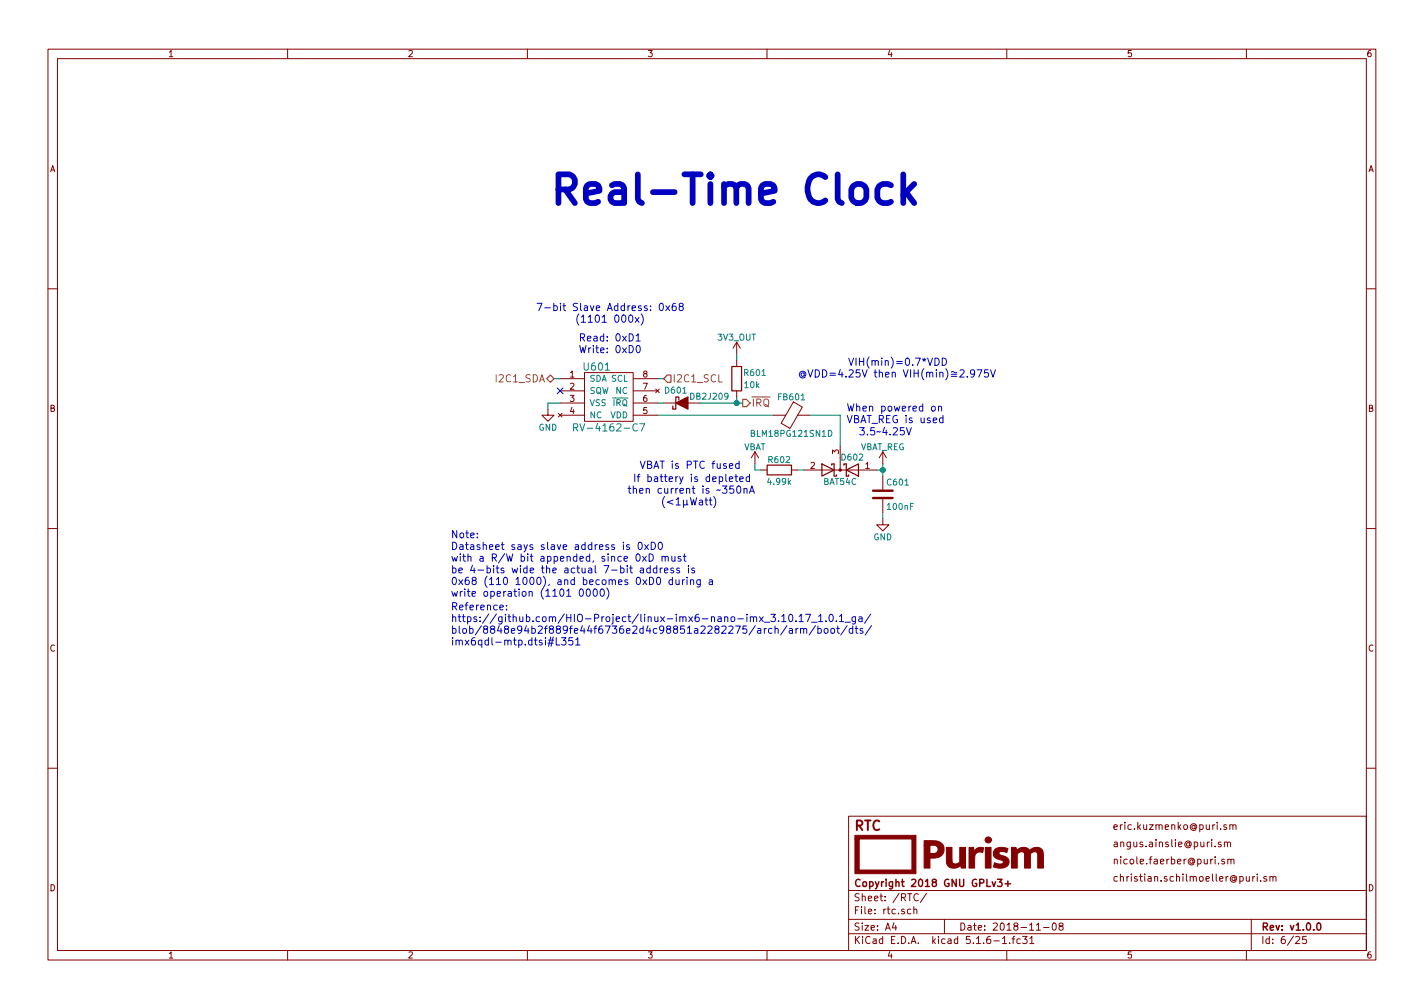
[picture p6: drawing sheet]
<svg xmlns="http://www.w3.org/2000/svg" width="297mm" height="210mm" viewBox="0 0 297 210" stroke-linecap="round" stroke-linejoin="round" font-family="sans-serif">
<g fill="none" stroke="#840000" stroke-width=".21">
<path d="M10 10.3h277v189.9h-277zM12 12.2h273v186.1h-273zM60 10.3v1.9M110 10.3v1.9M160 10.3v1.9M210 10.3v1.9M260 10.3v1.9M10 60.2h2M116.8 79h5.1M121.9 77.7h10.2v10.2h-10.2zM132.1 79h5.1M153.7 71.4l-.8 1.2"/>
<path d="M153.7 71.4v2.5M153.7 75.2v1.2M153.7 71.4l.7 1.2M285 60.2h2M114.3 85.3v1.3h1.3l-1.3 1.3-1.3-1.3h1.3M116.5 86.2l.7 .8M116.8 81.5h5.1M116.8 84.1h5.1M116.8 86.6h5.1M117.2 86.2l-.7 .8M132.1 81.5h5.1M132.1 84.1h5.1"/>
<path d="M132.1 86.6h5.1M136.8 81.1l.7 .8M137.5 81.1l-.7 .8M138.4 84.1h7.6M153.7 81.5v1.3M157.5 94.2l-.8 1.3M157.5 94.2v2.6M157.5 94.2l.7 1.3M158.7 98h1.3M161.3 86.6h2.6M165.1 98h1.3M165.5 83.8l1.9 1.1-2.6 4.5-1.9-1.1z"/>
<path d="M166.4 86.6h2.5M167.6 98h15.3M175.3 93v5M184.1 94.2l-.7 1.3M184.1 94.2v2.6M184.1 99.3v2.8M184.1 94.2l.8 1.3M10 110.3h2M184.1 108.2v1.3h1.3l-1.3 1.2-1.2-1.2h1.2M184.1 104.1v2.8M285 110.3h2M10 160.2h2"/>
<path d="M177 170.3h108v28h-108zM254.7 175.7l-.4-.1-.2 .2 .1 .3 .5 .1v.3h-.6M255.4 179.3l-.4-.1-.2 .2 .1 .2 .5 .2v.3h-.6M255.4 175.8l.2-.2 .4 .1 .1 .9M255.4 175.6v1M255.8 172.1l-.3-.1-.2 .2v.3l.5 .1v.3h-.5M256.1 175.8l.2-.2 .3 .1 .1 .9M256.1 179.3l.2-.1 .4 .1 .1 .9M256.1 179.2v1M256.5 172.2l.3-.2 .3 .1 .1 .9M256.5 172v1M256.8 179.4l.2-.2 .3 .1 .1 .9"/>
<path d="M257.2 172.2l.2-.2 .4 .1v.9M285 160.2h2M60 198.3v1.9M110 198.3v1.9M160 198.3v1.9M177 194.8h108M177 191.8h108M177 185.7h108M186.5 192.5l-.4 1h1M186.8 193v1M190 189.7l-.4-.1-.3 .3v.6l.3 .1 .4-.1M190.6 189.8l.2-.2 .4 .1 .1 .9"/>
<path d="M190.6 189.1v1.5M191.6 186.6a.71 .71 0 0 0-1 .4 .71 .71 0 0 0 .7 .9l.3-.1M193.3 186.3l-1.3 2M197 191.8v3M207.3 196.3h1.2M209.1 195.8l.4-.5v1.5M209.1 196.8h.9M210 198.3v1.9M210.6 196.7v.1M211.1 195.8h.6M211.7 195.3l-.4 .2v1.3M212.8 195.9l-.4-.1-.3 .3 .1 .6 .2 .1 .4-.1"/>
<path d="M213.3 195.3h.9l-.5 .6 .5 .1v.7l-.2 .1-.7-.1M214.8 195.8l.4-.5v1.5M214.8 196.8h.9M216.2 194h.8M217.7 193.5h1.1M219.6 192.7l.4-.2a.86 .86 0 0 1-.2 1.5l-.2-.1-.1-.4zM221.2 193.2l-.3-.3 .1-.2 .2-.2 .4 .1 .2 .2-.1 .2-.5 .2-.3 .3 .1 .4 .2 .1h.3l.3-.3-.1-.4-.2-.1M254.2 180.1v.1M260 198.3v1.9M261 191.8v6.5M261.3 182.8v1M261.7 182.8l-.4 .3"/>
<path d="M262.3 182.3v.2M262.3 182.8v1M263 183.7v.1M264.2 182.9l-.4-.1-.2 .2 .1 .3 .5 .1v.3h-.6M264.9 183l.2-.2 .4 .1v.9M264.9 182.8v1M265.5 183l.3-.2 .3 .1 .1 .9M270.3 195.5l.5-.2 .3 .5-.9 1h.9M272.5 195.3h-.7l-.1 .7h.7l.1 .2v.5l-.2 .1-.6-.1"/>
</g>
<path d="M207 183.9l.3 1 .4-1M208.1 183.4h.9l-.5 .6 .4 .1v.7l-.2 .1-.6-.1M209.7 184.3h1.1M210.2 183.8v1.1M274.9 192.6l.3-.1a.86 .86 0 0 1-.2 1.5 1 1 0 0 1-.1-1.4z" fill="none" stroke="#840000" stroke-width=".3"/>
<g fill="#840000" stroke="#840000" stroke-width=".21">
<path d="M178.3 174.2h12.8v8h-12.8v-7.2h.9v6.5h11v-6.5h-11.9z"/>
<path d="M197.4 176.8h1.2v2.6a.83 .83 0 0 0 .6 .8 .83 .83 0 0 0 1-.4v-3h1.2v4.3h-.9v-.2a.25 .25 0 0 0-.1-.3 .25 .25 0 0 0-.4 .2l-.6 .2-.7 .1a1.29 1.29 0 0 1-1.3-1.1z"/>
<path d="M207.5 177.2a2.7 2.7 0 0 1 2.6-.2 .6 .6 0 0 1-.1 .8l-.4-.1a.86 .86 0 0 0-1.2 .3l.3 .4 1 .3a1.27 1.27 0 0 1 .7 1.5 1.27 1.27 0 0 1-1.5 .9l-.9-.1-.8-.2 .2-.5a.21 .21 0 0 1 .1-.3 .21 .21 0 0 1 .2 .1l1.1 .1a.45 .45 0 0 0 .5-.4 .45 .45 0 0 0-.6-.4l-.9-.4a1.11 1.11 0 0 1-.3-1.8z"/>
<path d="M192.8 175.4h2a1.79 1.79 0 0 1 2.1 1.3 1.79 1.79 0 0 1-1.2 2.1l-1.7 .2v2.1h-1.2v-4.8h1.2v1.7h.4a.94 .94 0 0 0 1.3-.8 .94 .94 0 0 0-1.2-.9h-1.7z"/>
<path d="M202.1 176.8h.7a.37 .37 0 0 1 .4 .1 .37 .37 0 0 1-.1 .4l.1 .3a1.38 1.38 0 0 1 2-.7l-.2 .9-.6-.1a1.08 1.08 0 0 0-1.1 1.4v2h-1.2z"/>
<path d="M205.5 176.8h1.2v4.3h-1.2z"/>
<path d="M211 176.8h.9l.2 .5a1.8 1.8 0 0 1 2.7 .1l.6-.5 .6-.1a1.38 1.38 0 0 1 1.7 1.7v2.6h-1.2l-.1-3.1a.87 .87 0 0 0-1.5 .1v3h-1.2v-3.1a.86 .86 0 0 0-1.5 .2v2.9h-1.2z"/>
<circle cx="206.1" cy="175.2" r=".65"/>
<circle cx="175.3" cy="98" r=".25"/>
</g>
<path d="M152.7 76.4h2v5.1h-2zM141.6 83.4v-.6h-.6v2.5h-.7v-.6M160 97h5.1v2.1h-5.1zM171.4 96.8l2.6 1.2-2.6 1.3zM173.5 97v-.2h.5v2.5h.5v-.2M176 97v-.2h.5v2.5h.5v-.2M176.5 98l2.6-1.2v2.5z" fill="none" stroke="#840000" stroke-width=".25"/>
<path d="M119.7 89.2l.7-.1 .1-.2-.1-.4-.7-.1v1.5M120 89.2l.5 .7M133.5 88.4h1l-.7 1.5M172.8 89.8a.64 .64 0 0 1 .7 .6 .64 .64 0 0 1-.7 .6z" fill="none" stroke="#008484" stroke-width=".21"/>
<path d="M182.1 103.9h4.1M182.1 102.4h4.1" fill="none" stroke="#840000" stroke-width=".51"/>
<path d="M141 84.1l2.5-1.3v2.5z" fill="#840000" stroke="#840000" stroke-width=".25"/>
<g fill="none" stroke="#008400" stroke-width=".21">
<path d="M115.6 79h1.2M137.2 79h1.2M153.7 73.9v1.3M116.8 84.1h-2.5v1.2M137.2 84.1h1.2M137.2 86.6h24.1M146 84.1h8.9M153.7 82.8v1.3M157.5 96.8v1.2h1.2M166.4 98h1.2M168.9 86.6h6.4v6.4M182.9 98h1.2"/>
<path d="M184.1 96.8v2.5M184.1 106.9v1.3"/>
</g>
<path d="M114.8 78.2l.8 .8-.8 .8-.8-.8zM139.2 78.2h.8v1.6h-.8l-.8-.8zM154.9 83.3h.8l.8 .8-.8 .7h-.8z" fill="none" stroke="#848400" stroke-width=".25"/>
<g fill="none" stroke="#0000c2" stroke-width=".21">
<path d="M128.4 65.8l.2-.1a.81 .81 0 0 1 .5 .8 .81 .81 0 0 1-.5 .7l-.2-.1-.2-.5zM129.8 65.8l.2-.1a.81 .81 0 0 1 .6 .8 .81 .81 0 0 1-.6 .7l-.2-.1-.1-.5zM131.3 65.8l.2-.1a.81 .81 0 0 1 .5 .8 .81 .81 0 0 1-.5 .7l-.2-.1-.2-.5zM132.5 66.2l.8 1M132.7 70l.4-.4v1.5M132.7 71.1h.9M132.8 72.2l.2-.1a.83 .83 0 0 1 .6 .6 .83 .83 0 0 1-.3 .8l-.1 .1a.84 .84 0 0 1-.4-1.4zM133.3 66.2l-.8 1M133.7 65.5a1.7 1.7 0 0 1 0 2.3M137.7 63.4l.2-.1a.83 .83 0 0 1 .6 .6 .83 .83 0 0 1-.3 .8l-.2 .1a.84 .84 0 0 1-.3-1.4zM138.9 63.8l.8 1M139.7 63.8l-.8 1"/>
<path d="M140.9 63.3h-.4a1.04 1.04 0 0 0 0 1.5l.5-.2 .1-.5-.3-.3-.5 .1-.1 .2M141.9 63.9l-.2-.3v-.2l.2-.1 .5 .1v.4l-.5 .1-.2 .3v.3l.2 .3h.3l.3-.3v-.3l-.3-.3M190.4 76.1v.1M191 74.7h1l-.7 1.5M192.4 74.9l.4 .2 .3-.2M192.6 75.3l.2-.2 .2 .2M192.8 74.7v.4M193.5 74.7l.5 1.5 .5-1.5M195 74.7a.77 .77 0 0 1 .9 .8 .77 .77 0 0 1-.9 .7zM196.5 74.7a.77 .77 0 0 1 .9 .8 .77 .77 0 0 1-.9 .7zM200.3 77.3l.5-.2 .3 .5-.9 1.1h.9M201.8 78.5v.2"/>
<path d="M203.3 77.8l-.3 .3-.4-.1-.2-.2 .2-.6 .4-.1 .2 .2a1.06 1.06 0 0 1-.3 1.4h-.3M203.8 77.1h1l-.6 1.6M206.1 77.1h-.7l-.1 .7h.8l.1 .2-.1 .5-.2 .2-.6-.2M206.6 77.1l.5 1.6 .5-1.6M151.4 98.9v1.3l.2 .3M152.1 97.2l.8-.2-.1-.2-.5-.1-.2 .2 .1 .7h.6M152.1 99.9l.8-.1-.1-.3-.5-.1-.2 .2 .1 .8h.6M153.3 99.4h.6M153.5 98.9v1.3l.4 .3M154.2 96.8l-.5-.1-.3 .3 .2 .6h.6M154.2 96.2v1.5M154.3 99.9l.7-.1v-.3l-.5-.1-.2 .2 .1 .8h.6"/>
<path d="M156.3 99.5l-.4-.1-.3 .3 .2 .7h.5M156.3 98.9v1.6M188.6 89.2h-.8v.7l.2-.1h.5l.1 .3v.5l-.3 .1-.5-.1M189.1 89.2l.5 1.5 .5-1.5M194.4 84.9l.4-.2 .3 .3v.4l-.3 .3h-.4l-.1-.3zM195.8 84.9l.2-.2 .3 .1 .1 .9M195.8 84.7v1M196.7 87.2h-.4l-.3 .2 .1 .7h.6M196.7 86.7v1.5M99.6 112v.2M99.6 111.2v.2M131.3 113.7l-.4-.1-.2 .2 .1 .2 .5 .2v.3h-.6"/>
<path d="M132.8 115.7l.2-.2a.81 .81 0 0 1 .5 .8 .81 .81 0 0 1-.5 .8l-.2-.2-.1-.4zM133.2 113.2l.3-.1a.81 .81 0 0 1 .5 .8 .81 .81 0 0 1-.5 .7l-.3-.1-.1-.5zM133.6 118.6h.6v.9M134 116l.8 1.1M134.2 118.8l-.5 .1-.2 .2 .2 .4 .5-.1M134.5 113.6l.8 1M134.8 116l-.8 1.1M135.3 113.6l-.8 1M135.4 115.5a.77 .77 0 0 1 .9 .8 .77 .77 0 0 1-.9 .8zM135.6 118.6l-.4-.1-.3 .3 .2 .6h.5M135.6 118v1.5M135.8 113.1a.77 .77 0 0 1 .9 .8 .77 .77 0 0 1-.9 .7z"/>
<path d="M137 118.6l-.4-.1-.3 .3 .1 .6h.6M137 118v1.5M137.4 113.2l.3-.1a.81 .81 0 0 1 .5 .8 .81 .81 0 0 1-.5 .7l-.3-.1-.1-.5zM137.7 118.5v1M138.1 116.2l.2-.2 .4 .1 .1 1M138.1 116v1.1M138.2 118.5l-.5 .3M138.6 119l.7-.2-.1-.2-.4-.1-.2 .2 .1 .7h.5M138.8 116.3l.2-.3 .3 .1 .1 1M140.1 116l.1 1 .4 .1 .2-.2M140.5 118.6l-.4-.1-.2 .2 .1 .2 .5 .2v.3h-.6M140.8 116v1.1"/>
<path d="M141.7 118.6l-.3-.1-.3 .2 .1 .2 .5 .2v.3h-.6M142 116.1l-.3-.1-.3 .3 .1 .2 .5 .1v.4h-.6M142.5 116h.6M142.7 115.5v1.3l.4 .3M143.6 118v.1M143.6 118.5v1M144 103.8l.4 1.5 .3-1.1 .3 1.1 .3-1.5M144.9 118.6l-.4-.1-.2 .2v.2l.6 .2v.3h-.6M145.9 104.4h.6l.1 .9M146.6 104.7h-.6a.3 .3 0 0 0-.2 .3 .3 .3 0 0 0 .2 .3h.6M147.1 104.3h.6M147.3 103.8v1.3l.4 .2"/>
<path d="M147.9 104.3h.6M148.2 103.8v1.3l.3 .2M148.9 103.6a1.78 1.78 0 0 1 0 2.3M153 101.4h-.7l-.1 .7 .2-.2 .5 .1 .2 .2-.1 .5-.2 .2-.6-.2M153.8 101.5l.2-.1a.81 .81 0 0 1 .6 .7 .81 .81 0 0 1-.6 .8l-.2-.2-.1-.4zM155.2 102l.2-.1h.4v1M155.2 101.9v1M156.3 102.9l.5-1.5 .6 1.5M156.5 102.5h.7M104.3 126.7l.7-.1-.1-.3-.4-.1-.2 .2v.7h.6M105.7 127.1v.1M105.7 126.3v.1"/>
<path d="M116 133v1.5h.8M117.1 133h1l-.5 .6h.3l.2 .3-.2 .6h-.6l-.2-.1M119.5 133h-.8l-.1 .7 .8-.1 .1 .8-.3 .1-.6-.1M120.1 133.4l.4-.4v1.5M120.1 134.5h.9M121 123l.2-.1a.81 .81 0 0 1 .5 .7 .81 .81 0 0 1-.5 .8l-.4-.6zM122.4 123l.2-.1a.83 .83 0 0 1 .6 .6 .83 .83 0 0 1-.3 .8l-.1 .1a.84 .84 0 0 1-.4-1.4zM123.9 123l.3-.1a.87 .87 0 0 1-.1 1.5l-.4-.6zM125.3 123l.3-.1a.81 .81 0 0 1 .5 .7 .81 .81 0 0 1-.5 .8l-.3-.2-.1-.4zM126.6 122.6a1.78 1.78 0 0 1 0 2.4M140.3 121l-.5-.1-.3 .3 .2 .7h.6M140.3 120.4v1.5"/>
<path d="M141 120.9v.8a.37 .37 0 0 0 .3 .3 .37 .37 0 0 0 .4-.2M141.7 120.9v1M142.4 120.9v1M142.8 120.9l-.4 .3M143.3 120.4v.1M143.3 120.9v1M144 121.1l.3-.2 .3 .1 .1 .9M144 120.9v1M146.1 120.9v1.2l-.3 .3h-.4M146.1 121l-.5-.1-.3 .3 .2 .7h.6M148 121h.5l.1 .9M148.6 121.3l-.5 .1-.2 .2 .2 .3h.5"/>
<path d="M160.8 128.1h.9l-.5 .6 .5 .1v.7l-.2 .2-.7-.2M162.4 129.5v.2M163.1 128.6l.4-.5v1.6M163.1 129.7h.8M164.2 130.5l-1.4 2M164.7 128.3l.2-.2a.81 .81 0 0 1 .5 .8 .81 .81 0 0 1-.5 .8l-.4-.6zM164.7 131.2h.5l.1 .9M165.3 131.4l-.5 .1-.2 .2 .2 .4 .5-.1M166 129.5v.2M166 131.1v1M166.5 131.1l-.5 .3M166.7 128.6l.4-.5v1.6"/>
<path d="M166.7 129.7h.9M167 131.2l.2-.1 .4 .1v.9M167 131.1v1M167.6 131.3l.2-.2 .4 .1 .1 .9M168.1 128.1h1l-.7 1.6M169.3 129.8h1.2M170.1 130.5l-1.3 2M170.6 131.2l.4-.1 .3 .3-.1 .6h-.6M170.6 130.6v1.5M170.8 128.6l.4-.5v1.6M170.8 129.7h.8M172 131.2l.2-.1 .4 .1 .1 .6-.1 .2-.4 .1-.2-.2z"/>
<path d="M172.3 129.5v.2M173.1 128.3l.2-.2a.81 .81 0 0 1 .5 .8 .81 .81 0 0 1-.5 .8l-.2-.2-.2-.4zM173.4 131.2l.2-.1 .4 .1 .1 .6-.2 .2-.3 .1-.2-.2zM174.4 129.5v.2M174.5 131.1h.6M174.8 130.6v1.3l.3 .2M175.1 128.6l.4-.5v1.6M175.1 129.7h.9M176.3 129.8h1.1M176.7 130.5l-1.3 2M177.9 131.2l-.5-.1-.3 .3 .2 .6h.6M177.9 130.6v1.5"/>
<path d="M178.4 131.1h.5M178.4 128.6v1.4l-.2 .2-.4-.1M178.4 128.7l-.4-.1-.3 .3 .2 .7h.5M178.6 130.6v1.3l.3 .2M179.2 128.7h.6v1M179.8 129l-.5 .1a.3 .3 0 0 0-.2 .3 .3 .3 0 0 0 .2 .3l.5-.1M180 131.2l-.4-.1-.2 .2 .1 .2 .5 .2v.3h-.6M181.6 128.1l-1.3 1.9M181.8 130.5l-1.3 2"/>
</g>
<path d="M185.9 38.7l-.6-.3h-1.2l-.8 .5-.3 .6v1.7l.6 .9 .5 .3h1.2l.6-.3M188.4 36.4v6M190.7 38.4l-2.3 2.3M189 40.1l1.7 2.3" fill="none" stroke="#0000c2" stroke-width="1.2"/>
<g fill="#008400" stroke="#008400" stroke-width=".25">
<circle cx="153.7" cy="84.1" r=".51"/>
<circle cx="184.2" cy="98" r=".51"/>
</g>
<path d="M116.2 80.9l1.2 1.2M117.4 80.9l-1.2 1.2" fill="none" stroke="#000084" stroke-width=".21"/>
<text font-size="8.3" fill="#0000c2" x="114.3" y="42.7">Real-Time Clock</text>
<text font-size="2.8" fill="#840000" x="178" y="173.2">RTC</text>
<g font-size="2.1" fill="#0000c2">
<text x="111.8" y="64.9">7-bit Slave Address: 0x68</text>
<text x="115.9" y="67.3">(1101 000x)</text>
<text x="120.6" y="71.2">Read: 0xD1</text>
<text x="120.6" y="73.7">Write: 0xD0</text>
<text x="171.7" y="76.3">VIH(min)=0.7*VDD</text>
<text x="166.4" y="78.7">@VDD=4.25V then VIH(min)2.975V</text>
<text x="176.5" y="85.8">When powered on</text>
<text x="176.5" y="88.3">VBAT_REG is used</text>
<text x="179.1" y="90.8">3.54.25V</text>
<text x="131.4" y="100.5">If battery is depleted</text>
<text x="133.3" y="97.8">VBAT is PTC fused</text>
<text x="130.8" y="103">then current is 350nA</text>
<text x="134.4" y="105.4">(&lt;1µWatt)</text>
<text x="94" y="112.3">Note:</text>
<text x="94" y="114.7">Datasheet says slave address is 0xD0</text>
<text x="94" y="117.1">with a R/W bit appended, since 0xD must</text>
<text x="94" y="119.6">be 4-bits wide the actual 7-bit address is</text>
<text x="94" y="122">0x68 (110 1000), and becomes 0xD0 during a</text>
<text x="94" y="124.5">write operation (1101 0000)</text>
<text x="94" y="127.3">Reference:</text>
<text x="94" y="129.7">https://github.com/HIO-Project/linux-imx6-nano-imx_3.10.17_1.0.1_ga/</text>
<text x="94" y="132.2">blob/8848e94b2f889fe44f6736e2d4c98851a2282275/arch/arm/boot/dts/</text>
<text x="94" y="134.6">imx6qdl-mtp.dtsi#L351</text>
</g>
<g font-size="2.1" fill="#008484">
<text x="121.9" y="77.3">U601</text>
<text x="121.1" y="90">RV-4162-C7</text>
</g>
<g font-size="2.1" fill="#848400">
<text x="103.7" y="79.8">I2C1_SDA</text>
<text x="140.2" y="79.8">I2C1_SCL</text>
<text x="156.7" y="84.8">IRQ</text>
</g>
<g font-size="2.1" fill="#840000">
<text x="232" y="173.1">eric.kuzmenko@puri.sm</text>
<text x="232" y="176.7">angus.ainslie@puri.sm</text>
<text x="178" y="185">Copyright 2018 GNU GPLv3+</text>
<text x="232" y="183.9">christian.schilmoeller@puri.sm</text>
<text x="232" y="180.3">nicole.faerber@puri.sm</text>
<text x="178" y="190.7">File: rtc.sch</text>
<text x="178" y="188">Sheet: /RTC/</text>
<text x="178" y="196.9">KiCad E.D.A. kicad 5.1.6-1.fc31</text>
<text x="178" y="194.1">Size: A4</text>
<text x="200" y="194.1">Date: 2018-11-08</text>
<text x="263" y="194.1">Rev: v1.0.0</text>
<text x="263" y="196.9">Id: 6/25</text>
</g>
<g font-size="1.8" fill="#840000">
<text x="35" y="11.9">1</text>
<text x="85" y="11.9">2</text>
<text x="135" y="11.9">3</text>
<text x="185" y="11.9">4</text>
<text x="235" y="11.9">5</text>
<text x="285" y="11.9">6</text>
<text x="10.4" y="35.9">A</text>
<text x="285.4" y="35.9">A</text>
<text x="118.9" y="78.7">1</text>
<text x="118.9" y="81.3">2</text>
<text x="118.9" y="83.8">3</text>
<text x="134.1" y="83.8">6</text>
<text x="134.1" y="81.3">7</text>
<text x="134.1" y="78.7">8</text>
<text x="10.4" y="85.9">B</text>
<text x="118.9" y="86.4">4</text>
<text x="134.1" y="86.4">5</text>
<text x="285.4" y="85.9">B</text>
<text x="175" y="94.7" transform="rotate(-90 175 94.7)">3</text>
<text x="169.1" y="97.8">2</text>
<text x="180.5" y="97.8">1</text>
<text x="10.4" y="135.9">C</text>
<text x="285.4" y="135.9">C</text>
<text x="10.4" y="185.9">D</text>
<text x="285.4" y="185.9">D</text>
<text x="35" y="199.9">1</text>
<text x="85" y="199.9">2</text>
<text x="135" y="199.9">3</text>
<text x="185" y="199.9">4</text>
<text x="235" y="199.9">5</text>
<text x="285" y="199.9">6</text>
</g>
<g font-size="1.8" fill="#008484">
<text x="149.7" y="71">3V3_OUT</text>
<text x="122.9" y="79.6">SDA SCL</text>
<text x="122.9" y="82.2">SQW</text>
<text x="128.5" y="82.2">NC</text>
<text x="138.9" y="82.1">D601</text>
<text x="144.2" y="83.4">DB2J209</text>
<text x="155.4" y="78.4">R601</text>
<text x="155.4" y="80.9">10k</text>
<text x="162.5" y="83.5">FB601</text>
<text x="112.3" y="89.8">GND</text>
<text x="122.9" y="84.7">VSS</text>
<text x="122.9" y="87.2">NC</text>
<text x="127.3" y="87.2">VDD</text>
<text x="127.9" y="84.7">IRQ</text>
<text x="155.1" y="93.9">VBAT</text>
<text x="157.1" y="91.1">BLM18PG121SN1D</text>
<text x="179.3" y="93.9">VBAT_REG</text>
<text x="160.3" y="101.1">4.99k</text>
<text x="160.4" y="96.6">R602</text>
<text x="171.8" y="101.1">BAT54C</text>
<text x="175.7" y="96.1">D602</text>
<text x="185.2" y="101.3">C601</text>
<text x="185.2" y="106.3">100nF</text>
<text x="182.2" y="112.7">GND</text>
</g>
</svg>
